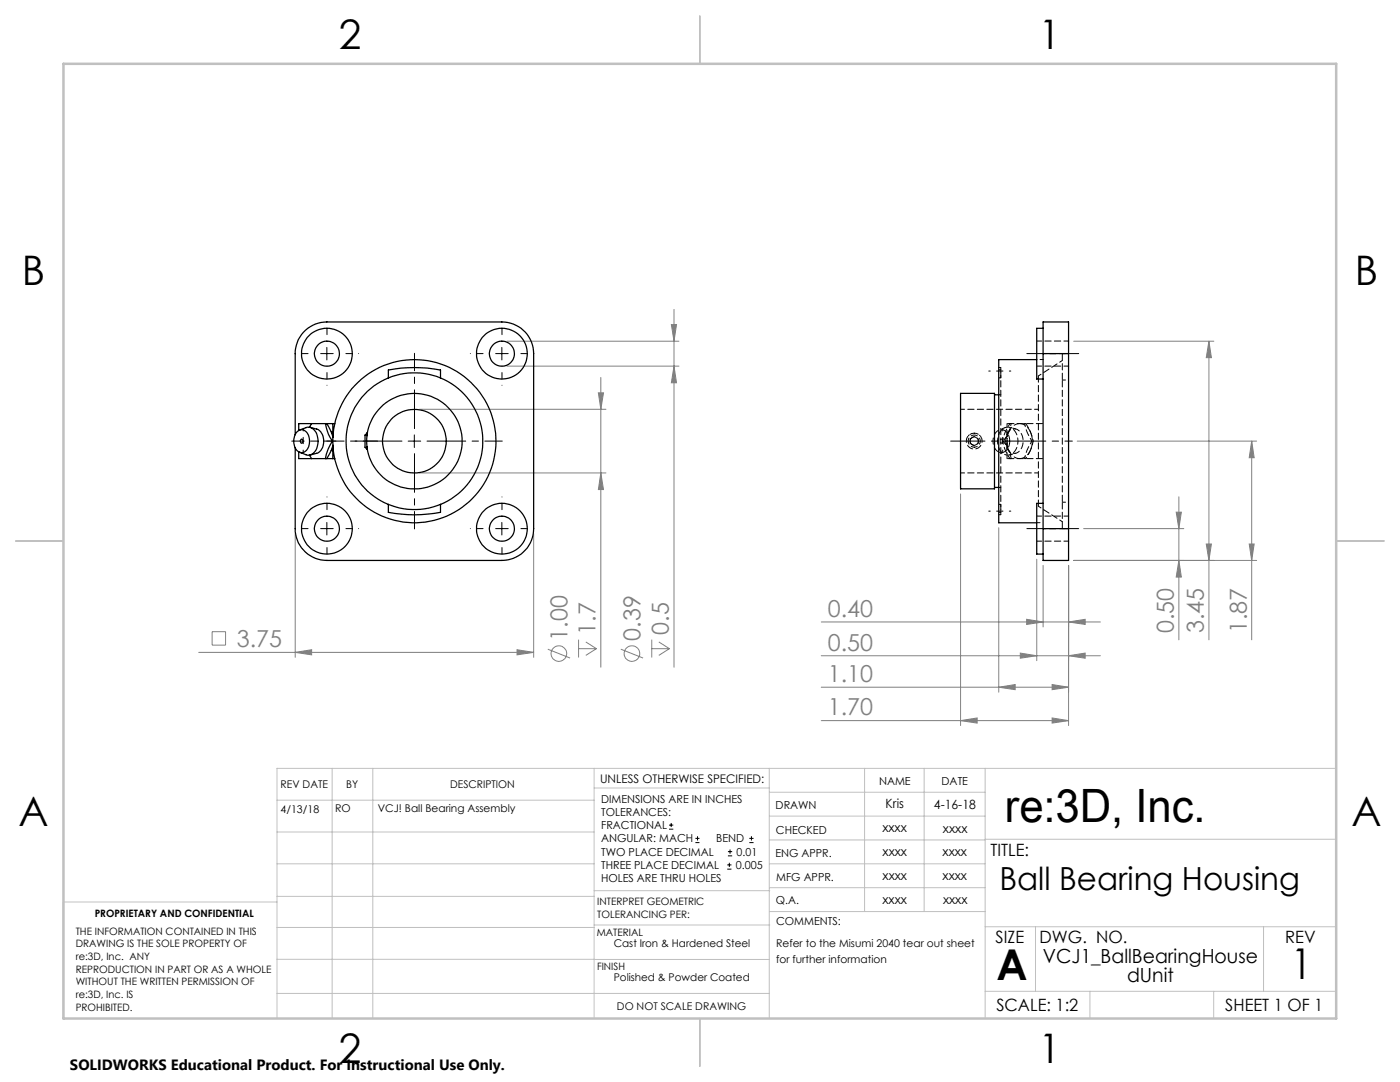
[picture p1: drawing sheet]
<svg xmlns="http://www.w3.org/2000/svg" width="279mm" height="216mm" viewBox="0 0 279 216" stroke-linecap="round" stroke-linejoin="round" font-family="sans-serif">
<g fill="none" stroke="#808080" stroke-width=".2">
<path d="M101.2 68.1h34.3M101.2 73.1h34.3M119.4 78.4h1l-.5 3.3zM119.9 75.3v57.8M134 64.8h1l-.5 3.3zM134.5 73.1l.5 3.3h-1zM134.5 61.7v71.4M214.3 68.1h28M241.3 68.1l.5 3.3h-1.1zM241.3 68.1v59.6M83.7 81.7h37.2M83.7 94.4h37.2"/>
<path d="M119.9 94.4l.5 3.3h-1zM191.7 98.6v46.2M215 88h35.8M235.3 99.1v28.6M249.8 88v39.7M249.8 88l.5 3.3h-1zM58.9 106.5v24.7M106.5 106.5v24.7M199.3 105.3v32.8M206.9 111.6v20.2M208.2 112.8v12.3M213.3 112.8v32"/>
<path d="M214.3 111.8h36.5M216.3 105.5h20M234.7 102.2h1.1l-.5 3.3zM235.3 111.8l.5 3.3h-1.1zM240.7 108.5h1.1l-.5 3.3zM249.3 108.5h1l-.5 3.3zM39.7 130.2h66.8M42.3 126h2.7v2.7h-2.7zM58.9 130.2l3.3-.6v1.1zM103.2 129.6l3.3 .6-3.3 .5zM109.3 129.5l4.5 1.8M115.5 127.6v3.6"/>
<path d="M115.5 129.4h3.5M116.9 128.1l2.1 1.3M119 129.4l-2.1 1.4M123.9 129.5l4.4 1.8M130.1 129.4h3.5M130.1 127.6v3.6M131.5 128.1l2.1 1.3M133.6 129.4l-2.1 1.4M163.9 130.8h55.7M163.9 124.1h55.7M163.9 137.1h49.4M199.3 137.1l3.3-.5v1z"/>
<path d="M203.6 130.3l3.3 .5-3.3 .5zM204.9 123.6l3.3 .5-3.3 .5zM210 136.6l3.3 .5-3.3 .5zM213.3 130.8l3.3-.5v1zM213.3 124.1l3.3-.5v1zM163.9 143.8h49.4M191.7 143.8l3.3-.5v1zM210 143.3l3.3 .5-3.3 .5z"/>
<circle cx="111.5" cy="130.4" r="1.55"/>
<circle cx="126.1" cy="130.4" r="1.55"/>
</g>
<g fill="none" stroke="#000" stroke-width=".2">
<path d="M64 70.6h2.5M65.2 69.3v2.5M98.9 70.6h2.5M100.2 69.3v2.5M81.5 88h2.5M82.7 86.8v2.5M64 105.5h2.5M65.2 104.2v2.6M98.9 105.5h2.5M100.2 104.2v2.6M133.5 165.5h.9M133.5 164.6h.9"/>
<path d="M133.9 164.2v.8M138.8 168.1h.8M138.8 167.3h.8M139.2 166.9v.8M145.1 173.4h.9M145.1 172.6h.9M145.3 170.8h.8M145.3 169.9h.8M145.6 172.2v.8M145.7 169.5v.9M149.5 168.1h.9M149.5 167.3h.9"/>
<path d="M150 166.9v.8"/>
</g>
<path d="M207.2 88h-17.5" fill="none" stroke="#000" stroke-width=".2" stroke-dasharray="15.2 1.3 1.3 1.3" stroke-dashoffset="8.4"/>
<path d="M60.5 90.2v-4.6M200.1 90.2v-4.6" fill="none" stroke="#000" stroke-width=".2" stroke-dasharray="15.2 1.3 1.3 1.3" stroke-dashoffset="14.8"/>
<path d="M201.7 74h-4.4M201.7 102h-4.4" fill="none" stroke="#000" stroke-width=".2" stroke-dasharray="15.2 1.3 1.3 1.3" stroke-dashoffset="14.9"/>
<path d="M204.9 70.6h10.4M204.9 105.5h10.4" fill="none" stroke="#000" stroke-width=".2" stroke-dasharray="15.2 1.3 1.3 1.3" stroke-dashoffset="12"/>
<path d="M214 88h-6.8" fill="none" stroke="#000" stroke-width=".2" stroke-dasharray="15.2 1.3 1.3 1.3" stroke-dashoffset="13.8"/>
<path d="M73.3 88h-2.4M75.3 88h-2" fill="none" stroke="#000" stroke-width=".2" stroke-dasharray="15.2 1.3 1.3 1.3"/>
<path d="M58.2 88h8.8" fill="none" stroke="#000" stroke-width=".2" stroke-dasharray="15.2 1.3 1.3 1.3" stroke-dashoffset="12.7"/>
<path d="M80.2 88h-15M82.7 85.5v-15M82.7 90.5v15M85.2 88h15" fill="none" stroke="#000" stroke-width=".2" stroke-dasharray="15.2 1.3 1.3 1.3" stroke-dashoffset="7.5"/>
<g fill="none" stroke="#000" stroke-width=".2" stroke-dasharray="15.2 1.3 1.3 1.3" stroke-dashoffset="15.2">
<path d="M62.8 70.6h-3.9M65.3 68.1v-3.9M65.3 73.1v3.8M67.8 70.6h3.8M97.7 70.6h-3.8M100.2 68.1v-3.9M100.2 73.1v3.8M102.7 70.6h3.8M62.8 105.5h-3.9M65.3 103v-3.8M65.3 108v3.8M67.8 105.5h3.8"/>
<path d="M97.7 105.5h-3.8M100.2 103v-3.8M100.2 108v3.8M102.7 105.5h3.8"/>
</g>
<g fill="none" stroke="#c0c0c0" stroke-width=".2">
<path d="M55.3 159.7h63.3M66.3 153.3v49.9M74.4 153.3v49.9M118.6 153.3v49.9M118.6 157.2h34.9M153.5 153.3v49.9M153.5 158.1h43.1M172.5 153.3v28.6M184.4 153.3v28.6M196.6 153.3v49.9M266.7 153.3h-211.4v49.9M55.3 178.9h63.3"/>
<path d="M55.3 172.4h63.3M55.3 166h63.3M55.3 180h-42.7v23.2M118.6 177.7h35M153.5 167.6h43.1M153.5 162.8h43.1M153.5 172.4h43.1M153.5 177.1h43.1M196.6 167.5h70.1M55.3 198.2h98.2M55.3 191.4l98.2 .1M55.3 185.1h63.3"/>
<path d="M118.6 184.6h35M153.6 181.9h43M196.6 197.8h70.1M196.6 184.9h70.1M206.7 184.9v12.9M217.5 197.8v5.4M242.2 197.8v5.4M252.2 184.9v12.9"/>
</g>
<path d="M139.7 3.2v9.5M3.1 107.9h9.6M266.7 107.9h9.5M139.7 203.2v9.6" fill="none" stroke="#c0c0c0" stroke-width=".25"/>
<path d="M12.7 12.7h254v190.5h-254z" fill="none" stroke="#c0c0c0" stroke-width=".5"/>
<g fill="#808080">
<path d="M210 143.3l3.3 .5-3.3 .5zM191.7 143.8l3.3-.5v1zM213.3 130.8l3.3-.5v1zM203.6 130.3l3.3 .5-3.3 .5zM213.3 124.1l3.3-.5v1zM204.9 123.6l3.3 .5-3.3 .5zM210 136.6l3.3 .5-3.3 .5zM199.3 137.1l3.3-.5v1z"/>
<path d="M58.9 130.2l3.3-.6v1.1zM103.2 129.6l3.3 .6-3.3 .5z"/>
<path d="M240.7 108.5h1.1l-.5 3.3zM241.3 68.1l.5 3.3h-1.1zM249.3 108.5h1l-.5 3.3zM249.8 88l.5 3.3h-1z"/>
<path d="M235.3 111.8l.5 3.3h-1.1zM234.7 102.2h1.1l-.5 3.3z"/>
<path d="M119.4 78.4h1l-.5 3.3zM119.9 94.4l.5 3.3h-1zM134 64.8h1l-.5 3.3zM134.5 73.1l.5 3.3h-1z"/>
</g>
<g fill="none" stroke="#000" stroke-width=".25">
<path d="M77.5 75.4v-1.6a27.7 27.7 0 0 1 10.4 0v1.6M77.5 75.4a13.6 13.6 0 0 0-8.4 12.6 13.6 13.6 0 0 0 8.4 12.6M77.5 75.4a13.7 13.7 0 0 1 10.4 0M87.9 75.4a13.6 13.6 0 0 1 8.4 12.6 13.6 13.6 0 0 1-8.4 12.6M191.7 78.5h6.8v19h-6.8zM198.5 78.8h.8M206.9 71.8h-7.6v32.5h7.6M208.2 70.6v-6.4h5.1v6.4M208.2 65.5h-1.3v10.1h1.3M208.2 70.6h5.1M208.2 70.6v34.9M213.3 70.6v34.9"/>
<path d="M58.9 86.7v-16.1a6.3 6.3 0 0 1 6.3-6.4h35a6.4 6.4 0 0 1 6.3 6.4v34.9a6.4 6.4 0 0 1-6.3 6.3h-35a6.3 6.3 0 0 1-6.3-6.3v-16.2M59.2 86.3a1.35 1.35 0 0 1 1.4-.5 1.35 1.35 0 0 1 1 1.1 2.47 2.47 0 0 1-1.3 3.4 2.36 2.36 0 0 1-1.5-3.2zM59.6 90.2v1.3h2.6M59.8 85.8l1.3-.5a1.93 1.93 0 0 1 2.3 2 2.83 2.83 0 0 1-1.7 3.5h-.5l-1.4-.6M60 87.8a.35 .35 0 0 1 .5 .1 .35 .35 0 0 1-.1 .5 .35 .35 0 0 1-.5-.2 .35 .35 0 0 1 .1-.4zM61.7 90.8l.5 .7h2.7M61.9 85.3l1.3 .3a2.75 2.75 0 0 1 1 4l-.8 .8-1.5 .4M62.2 84.5h-2.6v1.4M64.9 84.5h-2.7l-.5 .8M64.9 84.5l.6 2.1 .8 1.4M64.9 91.5h1.9M64.9 84.5h1.9"/>
<path d="M65.2 84.5l.9 1.7 .4 1M66.3 88l-.8 1.6-.6 1.9M66.3 88h.1M66.4 84.5v2.7M66.4 88.9v2.6M66.5 88.8l-.4 1.1-.9 1.6M73.2 86.4l-.4 .4v2.5l.4 .3M73.2 86.4v.6M73.2 89.1v.5M73.2 89.6h.1M73.2 86.4h.1M198.5 97.3h.8"/>
<path d="M77.5 100.6v1.6a27.7 27.7 0 0 0 10.4 0v-1.6M77.5 100.6a13.7 13.7 0 0 0 10.4 0M208.2 105.5v6.3h5.1v-6.3M208.2 100.4h-1.3v10.2h1.3M208.2 105.5h5.1"/>
<circle cx="65.2" cy="70.6" r="2.5"/>
<circle cx="65.2" cy="70.6" r="5.1"/>
<circle cx="100.2" cy="70.6" r="2.5"/>
<circle cx="100.2" cy="70.6" r="5.1"/>
<circle cx="82.7" cy="88" r="16.3"/>
<circle cx="82.7" cy="88" r="6.3"/>
<circle cx="82.7" cy="88" r="9.5"/>
<circle cx="65.2" cy="105.5" r="2.5"/>
<circle cx="65.2" cy="105.5" r="5.1"/>
<circle cx="100.2" cy="105.5" r="2.5"/>
<circle cx="100.2" cy="105.5" r="5.1"/>
</g>
<g fill="none" stroke="#000" stroke-width=".2" stroke-dasharray="1.3 .6" stroke-dashoffset=".6">
<path d="M208.2 71.7h-1.3M208.2 70.6h3.8M212 70.6h1.3M212 75.8h1.3M199.1 88a2.38 2.38 0 0 0 2.4 2.8 3.2 3.2 0 0 0 .9-4.9 1.81 1.81 0 0 0-1.9-.6 1.81 1.81 0 0 0-1.3 1.6l-.1 1.1M199.4 90.2l1.1 .5M200.1 88l.6-1.9 .8-1.6M200.5 85.3l-1.1 .5M200.6 88a2.01 2.01 0 0 0 2.3 2.4 2.82 2.82 0 0 0 0-4.8 1.89 1.89 0 0 0-2.3 2.1v.3M201.5 90.8l1.2-.4M201.5 91.5l-1-1.9-.4-1.6M202.7 85.6l-1.2-.3"/>
<path d="M204.5 84.5l.6 1.9 .8 1.6M205.9 88l-1 1.9-.4 1.6M206.9 104.3h1.3M212 100.2h1.3M212 105.5h1.3M212 105.5h-3.8"/>
</g>
<path d="M212 75.8v24.4M212 70.6v5.2M193.6 88a.84 .84 0 0 1 1.2-.7 .84 .84 0 0 1 .2 1.4 .84 .84 0 0 1-1.4-.5v-.2M201 84.5h7.2M205.7 89.7a4.7 4.7 0 0 0 0-3.4M208.2 91.5h-7.2M212 100.2v5.3" fill="none" stroke="#000" stroke-width=".2" stroke-dasharray="1.3 .6" stroke-dashoffset="-.1"/>
<path d="M201 88.5v3M201.5 88a1.85 1.85 0 0 0-2.2-2.2 2.59 2.59 0 0 0 .2 4.5 1.92 1.92 0 0 0 2-2.3" fill="none" stroke="#000" stroke-width=".2" stroke-dasharray="1.3 .6" stroke-dashoffset=".1"/>
<g fill="none" stroke="#000" stroke-width=".2" stroke-dasharray="1.3 .6">
<path d="M199.7 75.4h-.4M199.7 73.8v-.5M199.7 73.8h-.4M199.7 73.3h-.4M199.7 74.4h.1M199.7 78.8h-.4M207.2 75v26M193.4 86.8l-.1 .1M195.6 86.9l-.1-.1M199.3 97.3h.4M200.2 88h-.1M200.8 87.2l.2 .3"/>
<path d="M201 87.5v.5M201 87.5v-.1M201 88.5l-.2 .3M201 88v.5M201 88.6v-.1M201.2 89.7l.1 .2M201.3 86.2l-.1 .2M201.5 91.5h.3M201.8 84.5h-.3M204.5 84.5h.2M204.7 91.5h-.2M205.7 86.2v.1"/>
<path d="M205.7 89.7v.1M206.2 88h-.3M199.3 102.7h.4M199.7 100.6h-.4M199.7 102.7v-.5M199.7 102.2h-.4M199.7 101.7h.1"/>
</g>
<g fill="none" stroke="#000" stroke-width=".2" stroke-dasharray="1.3 .6" stroke-dashoffset=".5">
<path d="M191.7 94.4h15.5M193.6 87.6l.8-.5M193.6 88.5v-.9M194.4 88.9l-.8-.4M194.4 87.1l.8 .5M195.2 88.5l-.8 .4M195.2 87.6v.9M200.1 88a.34 .34 0 0 0-.4-.3 .34 .34 0 0 0-.1 .6 .29 .29 0 0 0 .4 .1 .29 .29 0 0 0 .1-.4M200.2 88l.6 .8M200.8 87.2l-.6 .8M200.8 87.2l.4-.8M201 84.5v4"/>
<path d="M201 88.6l.2 1.1M201.2 89.7l-.4-.9M201.2 86.4l-.2 1M207.2 81.7h-15.5"/>
</g>
<path d="M206.9 73.1h6.4M213.3 68.1h-6.4M199.7 101.7v-27.3M206.9 108h6.4M213.3 103h-6.4" fill="none" stroke="#000" stroke-width=".2" stroke-dasharray="1.3 .6" stroke-dashoffset=".3"/>
<path d="M194.4 86.4a1.59 1.59 0 0 0-1.4 2.3 1.59 1.59 0 0 0 2.6 .3 1.59 1.59 0 0 0-.7-2.5l-.5-.1" fill="none" stroke="#000" stroke-width=".2" stroke-dasharray="1.3 .6" stroke-dashoffset=".4"/>
<path d="M199.7 75.4v-1.6M199.7 102.2v-1.6" fill="none" stroke="#000" stroke-width=".2" stroke-dasharray="1.3 .6" stroke-dashoffset=".8"/>
<path d="M212 71.9l-4.8 3.1M194.4 89.2a1.21 1.21 0 0 0 1.1-1.7 1.21 1.21 0 0 0-2-.2 1.21 1.21 0 0 0 .7 1.9h.2M207.2 101l4.8 3.1" fill="none" stroke="#000" stroke-width=".2" stroke-dasharray="1.3 .6" stroke-dashoffset=".7"/>
<path d="M201.3 89.9l.5 1.6M201.8 84.5l-.5 1.7M205.7 89.7l.5-1.7M206.2 88l-.5-1.7" fill="none" stroke="#000" stroke-width=".2" stroke-dasharray="1.3 .6" stroke-dashoffset=".9"/>
<path d="M201.3 89.9a2.52 2.52 0 0 0 2.1 1.6M203.4 84.5a2.52 2.52 0 0 0-2.1 1.7M203.6 91.5a2.54 2.54 0 0 0 2.1-1.7M205.7 86.2a2.54 2.54 0 0 0-2.1-1.7" fill="none" stroke="#000" stroke-width=".2" stroke-dasharray="1.3 .6" stroke-dashoffset=".2"/>
<path d="M204.7 91.5l1-1.7M205.7 86.2l-1-1.7" fill="none" stroke="#000" stroke-width=".2" stroke-dasharray="1.3 .6" stroke-dashoffset="1"/>
<text font-size="9.2" x="200.5" y="164.1">re:3D, Inc.</text>
<g font-size="8.5">
<text x="198.9" y="195.5">A</text>
<text x="257.6" y="195.4">1</text>
</g>
<g font-size="8.1">
<text x="67.6" y="9.7">2</text>
<text x="207.3" y="9.7">1</text>
<text x="4.4" y="57">B</text>
<text x="270.4" y="57">B</text>
<text x="3.7" y="164.9">A</text>
<text x="269.7" y="164.9">A</text>
<text x="67.6" y="212.2">2</text>
<text x="207.3" y="212.2">1</text>
</g>
<text font-size="6.3" x="199.4" y="177.5">Ball Bearing Housing</text>
<g font-size="4.7" fill="#808080">
<text x="165.2" y="123.1">0.40</text>
<text x="47.3" y="129.1">3.75</text>
<text x="113.3" y="127.8" transform="rotate(-90 113.3 127.8)">1.00</text>
<text x="118.9" y="126.7" transform="rotate(-90 118.9 126.7)">1.7</text>
<text x="127.8" y="127.8" transform="rotate(-90 127.8 127.8)">0.39</text>
<text x="133.5" y="126.7" transform="rotate(-90 133.5 126.7)">0.5</text>
<text x="165.2" y="129.8">0.50</text>
<text x="234.3" y="126.3" transform="rotate(-90 234.3 126.3)">0.50</text>
<text x="240.3" y="126.3" transform="rotate(-90 240.3 126.3)">3.45</text>
<text x="248.8" y="126.3" transform="rotate(-90 248.8 126.3)">1.87</text>
<text x="165.2" y="136.1">1.10</text>
<text x="165.2" y="142.8">1.70</text>
</g>
<g font-size="3.9">
<text x="208.1" y="192.1">VCJ1_BallBearingHouse</text>
<text x="224.9" y="196">dUnit</text>
</g>
<g font-size="3.4">
<text x="197.7" y="170.8">TITLE:</text>
<text x="198.7" y="188.1">SIZE</text>
<text x="207.5" y="188.1">DWG. NO.</text>
<text x="256.5" y="188.2">REV</text>
<text x="198.8" y="201.7">SCALE: 1:2</text>
<text x="244.5" y="201.7">SHEET 1 OF 1</text>
</g>
<text font-size="3" x="14" y="213.5">SOLIDWORKS Educational Product. For Instructional Use Only.</text>
<g font-size="2.5">
<text x="176.7" y="161.3">Kris</text>
<text x="186.4" y="161.4">4-16-18</text>
<text x="176.1" y="166.1">xxxx</text>
<text x="188.2" y="166.2">xxxx</text>
<text x="176.1" y="170.8">xxxx</text>
<text x="188.1" y="170.8">xxxx</text>
<text x="176.1" y="175.6">xxxx</text>
<text x="188.1" y="175.6">xxxx</text>
<text x="176.1" y="180.4">xxxx</text>
<text x="188.2" y="180.3">xxxx</text>
</g>
<text font-size="2.4" x="119.8" y="156.2">UNLESS OTHERWISE SPECIFIED:</text>
<g font-size="2.2">
<text x="120" y="160.1">DIMENSIONS ARE IN INCHES</text>
<text x="154.8" y="161.4">DRAWN</text>
<text x="175.4" y="156.6">NAME</text>
<text x="187.9" y="156.7">DATE</text>
<text x="120" y="162.8">TOLERANCES:</text>
<text x="120" y="165.4">FRACTIONAL</text>
<text x="154.9" y="166.3">CHECKED</text>
<text x="120" y="173.4">THREE PLACE DECIMAL</text>
<text x="120" y="168.1">ANGULAR: MACH</text>
<text x="120" y="170.7">TWO PLACE DECIMAL</text>
<text x="142.9" y="168.1">BEND</text>
<text x="146.9" y="173.4">0.005</text>
<text x="147" y="170.7">0.01</text>
<text x="154.8" y="171">ENG APPR.</text>
<text x="120" y="176">HOLES ARE THRU HOLES</text>
<text x="154.9" y="175.7">MFG APPR.</text>
<text x="154.9" y="180.4">Q.A.</text>
<text x="154.9" y="184.6">COMMENTS:</text>
</g>
<g font-size="2.1">
<text x="56" y="157.2">REV DATE</text>
<text x="69.1" y="157.2">BY</text>
<text x="89.8" y="157.2">DESCRIPTION</text>
<text x="56" y="162.2">4/13/18</text>
<text x="66.9" y="162.1">RO</text>
<text x="75.4" y="162.1">VCJ! Ball Bearing Assembly</text>
<text x="122.5" y="189">Cast Iron &amp; Hardened Steel</text>
<text x="154.9" y="189">Refer to the Misumi 2040 tear out sheet</text>
<text x="122.5" y="195.8">Polished &amp; Powder Coated</text>
<text x="154.9" y="192.1">for further information</text>
<text x="123.1" y="201.6">DO NOT SCALE DRAWING</text>
</g>
<g font-size="2">
<text x="18.9" y="182.9">PROPRIETARY AND CONFIDENTIAL</text>
<text x="119.2" y="180.6">INTERPRET GEOMETRIC</text>
<text x="119.2" y="183.1">TOLERANCING PER:</text>
<text x="15.1" y="186.5">THE INFORMATION CONTAINED IN THIS</text>
<text x="15.1" y="189">DRAWING IS THE SOLE PROPERTY OF</text>
<text x="15.1" y="191.6">re:3D, Inc. ANY</text>
<text x="119.1" y="186.7">MATERIAL</text>
<text x="15.1" y="194.1">REPRODUCTION IN PART OR AS A WHOLE</text>
<text x="15.1" y="196.6">WITHOUT THE WRITTEN PERMISSION OF</text>
<text x="119.1" y="193.5">FINISH</text>
<text x="15.1" y="199.1">re:3D, Inc. IS</text>
<text x="15.1" y="201.7">PROHIBITED.</text>
</g>
</svg>
